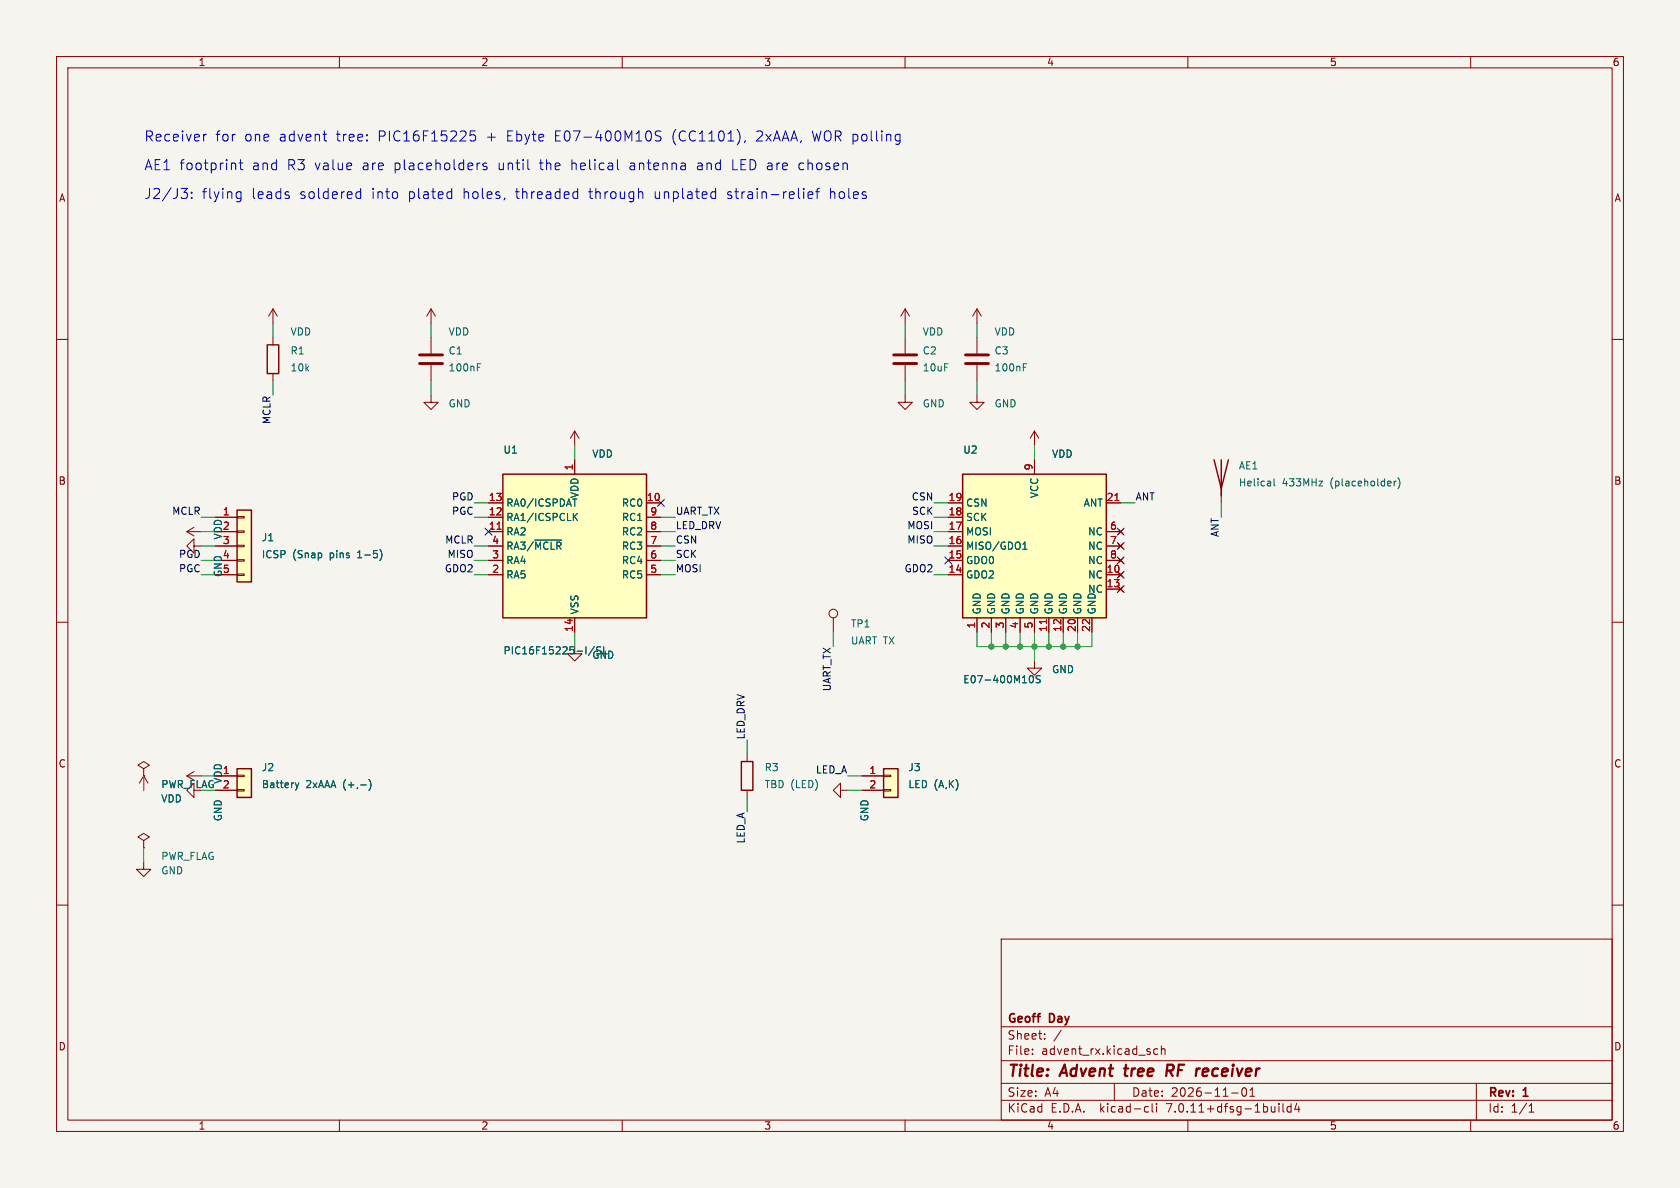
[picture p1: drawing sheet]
<svg xmlns="http://www.w3.org/2000/svg" width="297mm" height="210mm" viewBox="0 0 297 210" stroke-linecap="round" stroke-linejoin="round" font-family="sans-serif">
<path d="M0 0h297v210h-297z" fill="#f5f4ef" stroke="#f5f4ef" stroke-width=".18"/>
<g fill="none" stroke="#840000" stroke-width=".18">
<path d="M10 10h277v190h-277zM12 12h273v186h-273zM60 10v2M110 10v2M160 10v2M210 10v2M260 10v2M10 60h2M48.3 54.6l-.8 1.3M48.3 54.6v2.6M48.3 59.7v1.3M48.3 54.6l.7 1.3"/>
<path d="M76.2 54.6l-.8 1.3M76.2 54.6v2.6M76.2 59.7v2.8M76.2 54.6l.8 1.3M160 54.6v2.6M160 59.7v2.8M160 54.6l-.7 1.3M160 54.6l.8 1.3M172.7 54.6v2.6M172.7 59.7v2.8M172.7 54.6l-.7 1.3M172.7 54.6l.8 1.3"/>
<path d="M285 60h2M48.3 66v1.3M76.2 69.9v1.2h1.3l-1.3 1.3-1.3-1.3h1.3M76.2 64.5v2.8M101.6 76.2v2.5M101.6 76.2l-.8 1.3M101.6 76.2l.8 1.3M160 69.9v1.2h1.3l-1.3 1.3-1.3-1.3h1.3M160 64.5v2.8M172.7 69.9v1.2h1.3l-1.3 1.3-1.3-1.3h1.3M172.7 64.5v2.8M182.9 76.2v2.5"/>
<path d="M182.9 76.2l-.8 1.3M182.9 76.2l.7 1.3M33 94h2.6M33 94l1.3 .7M34.3 96.5v-1.2l-1.3 1.2 1.3 1.3v-1.3h1.3M34.3 93.2l-1.3 .8M38.1 99.1h3.8M38.1 96.5h3.8M38.1 94h3.8M38.1 91.4h3.8M41.9 98.9h1.3v.3h-1.3zM41.9 96.4h1.3v.2h-1.3z"/>
<path d="M41.9 93.9h1.3v.2h-1.3zM41.9 91.3h1.3v.3h-1.3zM86.4 99.1h2.5M86.4 96.5h2.5M86.4 94h2.5M86.4 91.4h2.5M86.4 88.9h2.5M101.6 81.3v2.5M114.3 99.1h2.5M114.3 96.5h2.5M114.3 94h2.5M114.3 91.4h2.5"/>
<path d="M114.3 88.9h2.5M167.6 99.1h2.6M167.6 96.5h2.6M167.6 94h2.6M167.6 91.4h2.6M167.6 88.9h2.6M182.9 81.3v2.5M195.6 99.1h2.5M195.6 96.5h2.5M195.6 94h2.5M195.6 88.9h2.5M197.7 93.6l.8 .8"/>
<path d="M197.7 96.1l.8 .8M197.7 98.7l.8 .7M198.5 93.6l-.8 .8M198.5 96.1l-.8 .8M198.5 98.7l-.8 .7M215.9 86.4v2.5M10 110h2M38.1 101.6h3.8M41.9 101.5h1.3v.2h-1.3zM86.4 101.6h2.5M101.6 114.3v1.3h1.3l-1.3 1.2-1.3-1.2h1.3M101.6 109.2v2.6"/>
<path d="M114.3 101.6h2.5M147.3 109.2v2.6M167.6 101.6h2.6M172.7 109.2v2.6M175.3 109.2v2.6M177.8 109.2v2.6M180.3 109.2v2.6M182.9 116.8v1.3h1.2l-1.2 1.3-1.3-1.3h1.3M182.9 109.2v2.6M185.4 109.2v2.6M188 109.2v2.6M190.5 109.2v2.6"/>
<path d="M193 109.2v2.6M195.6 101.6h2.5M195.6 104.1h2.5M197.7 101.2l.8 .8M197.7 103.8l.8 .7M198.5 101.2l-.8 .8M198.5 103.8l-.8 .7M285 110h2M25.4 135.9l1-.6-1-.7-1 .7 1 .6v1.3M25.4 137.2h.1M25.4 137.2l-.8 1.2M25.4 137.2v2.5"/>
<path d="M25.4 137.2l.8 1.2M33 137.2h2.6M33 137.2l1.3 .7M34.3 139.7v-1.3l-1.3 1.3 1.3 1.3v-1.3h1.3M34.3 136.4l-1.3 .8M38.1 137.2h3.8M38.1 139.7h3.8M41.9 139.6h1.3v.2h-1.3zM41.9 137h1.3v.3h-1.3zM132.1 133.4v1.2M132.1 139.7v1.3M148.6 139.7v-1.3l-1.3 1.3 1.3 1.3v-1.3h1.3"/>
<path d="M152.4 137.2h3.8M152.4 139.7h3.8M156.2 139.6h1.3v.2h-1.3zM156.2 137h1.3v.3h-1.3zM10 160h2M25.4 152.4v1.3h1.3l-1.3 1.2-1.3-1.2h1.3M25.4 148.6l1-.6-1-.7-1 .7 1 .6v1.3M25.4 149.9h.1M285 160h2M177 166h108v32h-108zM60 198v2M110 198v2"/>
<path d="M160 198v2M177 194.5h108M177 191.5h108M177 187.5h108M177 181.5h108M182.5 186.3v.1M182.5 185.5v.1M184.7 183.6v.1M184.7 182.8v.1M187.6 182.1l-1.3 2M197 191.5v3M202.6 195.6l.4 .1"/>
<path d="M203 196.5l-.4 .1M203.7 195.1v1.3l.2 .2M204.5 195.1v.1M204.5 195.6v1M204.7 185.5l-.5-.1-.2 .3v.4l.1 .2h.6M205.3 185.5l.2-.1 .4 .1 .1 .9M205.3 184.9v1.5M210 198v2M217.7 193.2h1.2M219.7 192.4l.2-.1a.81 .81 0 0 1 .6 .6 .81 .81 0 0 1-.3 .8l-.2 .1a.81 .81 0 0 1-.3-1.4zM221 193.8h.8M221 192.7l.4-.4v1.5"/>
<path d="M226.1 195.1v.1M226.1 195.6v1M226.8 195.1v1.3l.2 .2M228.2 195.7l-.4-.1-.3 .3v.4l.2 .2h.5M228.2 195.1v1.5M229.2 195l-.3 1.1h.9M229.6 195.6v1M260 198v2M261 191.5v6.5M270.3 196.6h.9M270.3 195.5l.4-.4v1.5"/>
<circle cx="147.3" cy="108.5" r=".76"/>
</g>
<path d="M198.7 188.9h.8M199.1 188.2l-.2 1.7 .2 .3M206.8 189.3l.5 .9M207.2 188.2h-.8l-.2 2M207.2 189.2l-.9 .1M212.8 190.2h.4M213.4 188.9l-.6 .1M213.6 189.4l-1 .1" fill="none" stroke="#840000" stroke-width=".4"/>
<g fill="#ffffc2" stroke="#ffffc2" stroke-width=".18">
<path d="M156.2 135.9h2.5v5.1h-2.5z"/>
<path d="M170.2 83.8h25.4v25.4h-25.4z"/>
<path d="M41.9 135.9h2.5v5.1h-2.5z"/>
<path d="M88.9 83.8h25.4v25.4h-25.4z"/>
<path d="M41.9 90.2h2.5v12.7h-2.5z"/>
</g>
<path d="M47.2 61h2.1v5h-2.1zM41.9 90.2h2.5v12.7h-2.5zM88.9 83.8h25.4v25.4h-25.4zM170.2 83.8h25.4v25.4h-25.4zM214.6 81.3l1.3 5.1 1.3-5.1M215.9 81.3v6.3M41.9 135.9h2.5v5.1h-2.5zM131.1 134.6h2v5.1h-2zM156.2 135.9h2.5v5.1h-2.5z" fill="none" stroke="#840000" stroke-width=".25"/>
<path d="M74.2 64.3h4M74.2 62.7h4M158 64.3h4.1M158 62.7h4.1M170.7 64.3h4.1M170.7 62.7h4.1" fill="none" stroke="#840000" stroke-width=".51"/>
<g fill="none" stroke="#006464" stroke-width=".18">
<path d="M84.4 64.9h.4M84.4 64.3h.6M180.9 64.9h.4M180.9 64.3h.6M67.2 97.1a1.46 1.46 0 0 1 0 2M94.5 95.5h4.8M101.5 91.3l.6 .7M101.6 88.2v1.3M102.1 90.7l-.7 .8M180.8 97.1h.8M180.9 96.1l.3-.3v1.3M225.2 84.6v1.1l.2 .2"/>
<path d="M233.2 85.1h.6l-.6 .8h.6M246.5 85.1v.8M246.8 85.1l-.3 .2M247.1 84.4a1.46 1.46 0 0 1 0 2M105.1 114.3l-1.1 1.6M106.2 114.4h-.6l-.1 .2v.2M106.7 114.3v1.3M182 119.7l.3-.3a.68 .68 0 0 1 .4 .7 .68 .68 0 0 1-.4 .6l-.3-.2M183.9 119.5l-.5-.1-.2 .3 .1 .3 .5 .2v.4l-.1 .1-.5-.1M52.2 138.4l.3 .8M52.5 139.2l-.2 .4M52.8 138.4l-.3 .8"/>
<path d="M63.8 138.8h.9M65.2 137.8a1.46 1.46 0 0 1 0 1.9"/>
</g>
<path d="M87.9 93.6h.7M197.1 88.5h.7M185 109.5v.7" fill="none" stroke="#a90000" stroke-width=".18"/>
<g fill="none" stroke="#0000c2" stroke-width=".18">
<path d="M32 33.3h1.1l-.6 .7a.48 .48 0 0 1 .6 .3v.4l-.1 .3-.7 .1M33.9 34.9v.2M33.9 34v.2M36.5 23.7l-.3 .1-.2 .3M41.4 28.8l.3 .3v.9M42.1 33.9l.5 .1M42.3 28.8h.6M42.5 28.2v1.6l.1 .1 .3 .1M42.6 35l-.5 .1M42.6 33.9v1.4a.48 .48 0 0 1-.6 .4M57.1 23.7h.7M57.6 24.9h.2"/>
<path d="M63.3 33.9l.5 .1M63.8 35l-.5 .1M63.8 33.3v1.8M84 23.1h-.8l-.1 .9 .2-.2 .6 .1 .2 .3-.1 .6-.2 .1h-.5l-.2-.1M84.7 28.8h.2M86 28.9l-.4-.1-.2 .3v.2l.6 .2v.4h-.6M102 33.9l.1 .1M102.1 33.3v1.8M102.1 35l-.1 .1M109.2 29.8l.2 .2M115.1 23.5v1.1M116.9 23.2l-.7-.1-.3 .2-.1 .4a.85 .85 0 0 0 .9 .5l.2 .2-.2 .4h-.9"/>
<path d="M126.3 33.9l.2 .1M126.5 33.3v1.8M126.5 35l-.2 .1M129.6 28.2v1.8h.8M131.8 24.8l-.2 .4M141.6 28.8l-.4 .4v.5l.4 .3M142.8 34.5l.9-.2-.1-.3-.5-.1-.3 .3 .1 .8h.7M144.2 33.9h.7M144.9 33.3l-.4 .1v.2v1.5"/>
</g>
<g fill="none" stroke="#009600" stroke-width=".18">
<path d="M48.3 57.2v2.5M76.2 57.2v2.5M160 57.2v2.5M172.7 57.2v2.5M48.3 67.3v2.6M76.2 67.3v2.6M101.6 78.7v2.6M160 67.3v2.6M172.7 67.3v2.6M182.9 78.7v2.6M35.6 96.5h2.5M35.6 99.1h2.5"/>
<path d="M35.6 91.4h2.5M35.6 94h2.5M83.8 96.5h2.6M83.8 99.1h2.6M83.8 88.9h2.6M83.8 91.4h2.6M116.8 96.5h2.6M116.8 99.1h2.6M116.8 91.4h2.6M116.8 94h2.6M165.1 96.5h2.5M165.1 88.9h2.5"/>
<path d="M165.1 91.4h2.5M165.1 94h2.5M198.1 88.9h2.6M215.9 88.9v2.5M35.6 101.6h2.5M83.8 101.6h2.6M101.6 111.8v2.5M116.8 101.6h2.6M147.3 111.8v2.5M165.1 101.6h2.5M172.7 111.8v2.5h20.3v-2.5M175.3 111.8v2.5"/>
<path d="M177.8 111.8v2.5M180.3 111.8v2.5M182.9 111.8v5M185.4 111.8v2.5M188 111.8v2.5M190.5 111.8v2.5M25.4 137.2v2.5M35.6 137.2h2.5M132.1 130.8v2.6M149.9 137.2h2.5M149.9 139.7h2.5M25.4 149.9v2.5"/>
<path d="M132.1 141v2.5"/>
</g>
<g fill="none" stroke="#000084" stroke-width=".18">
<path d="M85.8 93.4l1.2 1.2M87 93.4l-1.2 1.2M116.2 88.3l1.2 1.2M117.4 88.3l-1.2 1.2M167 98.5l1.2 1.2M168.2 98.5l-1.2 1.2M197.5 93.4l1.2 1.2M197.5 95.9l1.2 1.2M197.5 98.5l1.2 1.2M198.7 93.4l-1.2 1.2M198.7 95.9l-1.2 1.2M198.7 98.5l-1.2 1.2"/>
<path d="M197.5 103.5l1.2 1.2M197.5 101l1.2 1.2M198.7 103.5l-1.2 1.2M198.7 101l-1.2 1.2"/>
</g>
<g fill="#009600" stroke="#009600" stroke-width=".18">
<circle cx="175.3" cy="114.3" r=".46"/>
<circle cx="177.8" cy="114.3" r=".46"/>
<circle cx="180.3" cy="114.3" r=".46"/>
<circle cx="182.9" cy="114.3" r=".46"/>
<circle cx="185.4" cy="114.3" r=".46"/>
<circle cx="188" cy="114.3" r=".46"/>
<circle cx="190.5" cy="114.3" r=".46"/>
</g>
<g font-size="2.8" fill="#840000">
<text x="178" y="190.9">Title:</text>
<text x="187.7" y="190.9">Advent</text>
<text x="199.7" y="190.9">tree</text>
<text x="207.8" y="190.9">RF</text>
<text x="213.9" y="190.9">receiver</text>
</g>
<g font-size="2.5" fill="#0000c2">
<text x="25.4" y="25.2">Receiver</text>
<text x="38" y="25.2">for</text>
<text x="43.2" y="25.2">one</text>
<text x="49.4" y="25.2">advent</text>
<text x="59.6" y="25.2">tree:</text>
<text x="67.1" y="25.2">PIC16F15225</text>
<text x="86.3" y="25.2">+</text>
<text x="90" y="25.2">Ebyte</text>
<text x="98.5" y="25.2">E07-400M10S</text>
<text x="119.4" y="25.2">(CC1101),</text>
<text x="134.4" y="25.2">2xAAA,</text>
<text x="144.4" y="25.2">WOR polling</text>
<text x="25.4" y="30.2">AE1 footprint</text>
<text x="25.4" y="35.3">J2/J3:</text>
<text x="35.7" y="35.3">flying</text>
<text x="44.5" y="35.3">leads</text>
<text x="44.6" y="30.2">and</text>
<text x="50.9" y="30.2">R3</text>
<text x="53.1" y="35.3">soldered</text>
<text x="55.8" y="30.2">value</text>
<text x="64.3" y="30.2">are</text>
<text x="65.9" y="35.3">into</text>
<text x="70" y="30.2">placeholders</text>
<text x="72.4" y="35.3">plated</text>
<text x="82.1" y="35.3">holes,</text>
<text x="88.4" y="30.2">until</text>
<text x="91.6" y="35.3">threaded</text>
<text x="95.9" y="30.2">the</text>
<text x="101.5" y="30.2">helical</text>
<text x="104.6" y="35.3">through</text>
<text x="111.9" y="30.2">antenna</text>
<text x="116.2" y="35.3">unplated</text>
<text x="124" y="30.2">and</text>
<text x="129.2" y="35.3">strain-relief</text>
<text x="130.3" y="30.2">LED are</text>
<text x="142.2" y="30.2">chosen</text>
<text x="147.4" y="35.3">holes</text>
</g>
<g font-size="2.1" fill="#840000">
<text x="178" y="184">Sheet:</text>
<text x="178" y="181.2">Geoff</text>
<text x="185.6" y="181.2">Day</text>
<text x="178" y="186.7">File:</text>
<text x="184.1" y="186.7">advent_rx.kicad_sch</text>
<text x="178" y="196.9">KiCad</text>
<text x="178" y="194.1">Size:</text>
<text x="184.7" y="194.1">A4</text>
<text x="185.7" y="196.9">E.D.A.</text>
<text x="194.6" y="196.9">kicad-cli</text>
<text x="200" y="194.1">Date:</text>
<text x="206.5" y="196.9">7.0.11+dfsg-1build4</text>
<text x="207" y="194.1">2026-11-01</text>
<text x="263" y="194.3">Rev:</text>
<text x="263" y="196.9">Id:</text>
<text x="267.1" y="196.9">1/1</text>
<text x="269.4" y="194.3">1</text>
</g>
<g font-size="1.8" fill="#840000">
<text x="35" y="11.9">1</text>
<text x="85" y="11.9">2</text>
<text x="135" y="11.9">3</text>
<text x="185" y="11.9">4</text>
<text x="235" y="11.9">5</text>
<text x="285" y="11.9">6</text>
<text x="10.3" y="35.9">A</text>
<text x="285.3" y="35.9">A</text>
<text x="10.3" y="85.9">B</text>
<text x="285.3" y="85.9">B</text>
<text x="10.3" y="135.9">C</text>
<text x="285.3" y="135.9">C</text>
<text x="10.3" y="185.9">D</text>
<text x="285.3" y="185.9">D</text>
<text x="35" y="199.9">1</text>
<text x="85" y="199.9">2</text>
<text x="135" y="199.9">3</text>
<text x="185" y="199.9">4</text>
<text x="235" y="199.9">5</text>
<text x="285" y="199.9">6</text>
</g>
<g font-size="1.8" fill="#006464">
<text x="51.3" y="59.5">VDD</text>
<text x="79.2" y="59.5">VDD</text>
<text x="163" y="59.5">VDD</text>
<text x="175.7" y="59.5">VDD</text>
<text x="51.3" y="62.9">R1</text>
<text x="51.3" y="65.9">10k</text>
<text x="79.2" y="62.9">C1</text>
<text x="79.2" y="65.9">100nF</text>
<text x="163" y="62.9">C2</text>
<text x="163" y="65.9">10uF</text>
<text x="175.7" y="62.9">C3</text>
<text x="175.7" y="65.9">100nF</text>
<text x="79.2" y="72.2">GND</text>
<text x="163" y="72.2">GND</text>
<text x="175.7" y="72.2">GND</text>
<text x="88.9" y="80.4">U1</text>
<text x="104.6" y="81.1">VDD</text>
<text x="170.2" y="80.4">U2</text>
<text x="185.9" y="81.1">VDD</text>
<text x="218.9" y="83.2">AE1</text>
<text x="89.4" y="89.8">RA0/ICSPDAT</text>
<text x="102.5" y="88.2" transform="rotate(-90 102.5 88.2)">VDD</text>
<text x="109.8" y="89.8">RC0</text>
<text x="170.7" y="89.8">CSN</text>
<text x="183.7" y="88.2" transform="rotate(-90 183.7 88.2)">VCC</text>
<text x="191.5" y="89.8">ANT</text>
<text x="218.9" y="86.2">Helical</text>
<text x="226.7" y="86.2">433MHz</text>
<text x="235.3" y="86.2">(placeholder)</text>
<text x="39.4" y="95.5" transform="rotate(-90 39.4 95.5)">VDD</text>
<text x="46.2" y="95.9">J1</text>
<text x="89.4" y="94.8">RA2</text>
<text x="89.4" y="92.3">RA1/ICSPCLK</text>
<text x="109.8" y="94.8">RC2</text>
<text x="109.8" y="92.3">RC1</text>
<text x="170.7" y="94.8">MOSI</text>
<text x="170.7" y="92.3">SCK</text>
<text x="192.3" y="94.8">NC</text>
<text x="39.3" y="98.8">4</text>
<text x="39.3" y="101.3">5</text>
<text x="46.2" y="98.9">ICSP</text>
<text x="51.7" y="98.9">(Snap</text>
<text x="58.4" y="98.9">pins</text>
<text x="63.5" y="98.9">1-5)</text>
<text x="89.4" y="99.9">RA4</text>
<text x="89.4" y="97.4">RA3/~{MCLR}</text>
<text x="109.8" y="99.9">RC4</text>
<text x="109.8" y="97.4">RC3</text>
<text x="170.7" y="99.9">GDO0</text>
<text x="170.7" y="97.4">MISO/GDO1</text>
<text x="192.3" y="97.4">NC</text>
<text x="192.3" y="99.9">NC</text>
<text x="39.4" y="102.1" transform="rotate(-90 39.4 102.1)">GND</text>
<text x="89.4" y="102.5">RA5</text>
<text x="109.8" y="102.5">RC5</text>
<text x="170.7" y="102.5">GDO2</text>
<text x="192.3" y="102.5">NC</text>
<text x="192.3" y="105">NC</text>
<text x="102.5" y="108.7" transform="rotate(-90 102.5 108.7)">VSS</text>
<text x="150.3" y="111.1">TP1</text>
<text x="173.6" y="108.7" transform="rotate(-90 173.6 108.7)">GND</text>
<text x="176.1" y="108.7" transform="rotate(-90 176.1 108.7)">GND</text>
<text x="178.7" y="108.7" transform="rotate(-90 178.7 108.7)">GND</text>
<text x="181.2" y="108.7" transform="rotate(-90 181.2 108.7)">GND</text>
<text x="183.7" y="108.7" transform="rotate(-90 183.7 108.7)">GND</text>
<text x="186.3" y="108.7" transform="rotate(-90 186.3 108.7)">GND</text>
<text x="188.8" y="108.7" transform="rotate(-90 188.8 108.7)">GND</text>
<text x="191.4" y="108.7" transform="rotate(-90 191.4 108.7)">GND</text>
<text x="193.9" y="108.7" transform="rotate(-90 193.9 108.7)">GND</text>
<text x="88.9" y="115.9">PIC16F15225-I/SL</text>
<text x="104.6" y="116.7">GND</text>
<text x="150.3" y="114.1">UART TX</text>
<text x="185.9" y="119.2">GND</text>
<text x="170.2" y="121">E07-400M10S</text>
<text x="46.2" y="136.5">J2</text>
<text x="135.1" y="136.5">R3</text>
<text x="160.5" y="136.5">J3</text>
<text x="28.4" y="142.1">VDD</text>
<text x="46.2" y="139.5">Battery</text>
<text x="54.1" y="139.5">2xAAA</text>
<text x="60.7" y="139.5">(+,-)</text>
<text x="135.1" y="139.5">TBD (LED)</text>
<text x="160.5" y="139.5">LED (A,K)</text>
<text x="39.4" y="145.3" transform="rotate(-90 39.4 145.3)">GND</text>
<text x="153.7" y="145.3" transform="rotate(-90 153.7 145.3)">GND</text>
<text x="28.4" y="154.8">GND</text>
<text x="28.4" y="152.2">PWR_FLAG</text>
</g>
<g font-size="1.8" fill="#0f0f0f">
<text x="47.9" y="75.1" transform="rotate(-90 47.9 75.1)">MCLR</text>
<text x="79.8" y="88.6">PGD</text>
<text x="161.1" y="88.6">CSN</text>
<text x="200.7" y="88.6">ANT</text>
<text x="30.3" y="91.1">MCLR</text>
<text x="79.8" y="91.1">PGC</text>
<text x="119.4" y="93.6">LED_DRV</text>
<text x="119.4" y="91.1">UART_TX</text>
<text x="160.3" y="93.6">MOSI</text>
<text x="161.1" y="91.1">SCK</text>
<text x="215.6" y="95" transform="rotate(-90 215.6 95)">ANT</text>
<text x="31.5" y="101.3">PGC</text>
<text x="31.5" y="98.7">PGD</text>
<text x="78.5" y="101.3">GDO2</text>
<text x="78.6" y="96.2">MCLR</text>
<text x="79" y="98.7">MISO</text>
<text x="119.4" y="98.7">SCK</text>
<text x="119.4" y="96.2">CSN</text>
<text x="119.4" y="101.3">MOSI</text>
<text x="159.8" y="101.3">GDO2</text>
<text x="160.3" y="96.2">MISO</text>
<text x="147" y="122.3" transform="rotate(-90 147 122.3)">UART_TX</text>
<text x="131.7" y="130.8" transform="rotate(-90 131.7 130.8)">LED_DRV</text>
<text x="144.2" y="136.8">LED_A</text>
<text x="131.7" y="149.2" transform="rotate(-90 131.7 149.2)">LED_A</text>
</g>
<g font-size="1.8" fill="#a90000">
<text x="101.3" y="83.3" transform="rotate(-90 101.3 83.3)">1</text>
<text x="182.6" y="83.3" transform="rotate(-90 182.6 83.3)">9</text>
<text x="86.3" y="88.6">13</text>
<text x="114.3" y="88.6">10</text>
<text x="167.6" y="88.6">19</text>
<text x="195.5" y="88.6">21</text>
<text x="39.3" y="91.2">1</text>
<text x="39.3" y="93.7">2</text>
<text x="86.3" y="93.7">11</text>
<text x="86.3" y="91.2">12</text>
<text x="114.9" y="93.7">8</text>
<text x="114.9" y="91.2">9</text>
<text x="167.6" y="93.7">17</text>
<text x="167.6" y="91.2">18</text>
<text x="196.1" y="93.7">6</text>
<text x="39.3" y="96.3">3</text>
<text x="86.9" y="101.3">2</text>
<text x="86.9" y="98.8">3</text>
<text x="86.9" y="96.3">4</text>
<text x="114.9" y="101.3">5</text>
<text x="114.9" y="98.8">6</text>
<text x="114.9" y="96.3">7</text>
<text x="167.6" y="101.3">14</text>
<text x="167.6" y="98.8">15</text>
<text x="167.6" y="96.3">16</text>
<text x="195.5" y="101.3">10</text>
<text x="196.1" y="96.3">7</text>
<text x="196.1" y="98.8">8</text>
<text x="195.5" y="103.9">13</text>
<text x="101.3" y="111.8" transform="rotate(-90 101.3 111.8)">14</text>
<text x="172.5" y="111.2" transform="rotate(-90 172.5 111.2)">1</text>
<text x="175" y="111.2" transform="rotate(-90 175 111.2)">2</text>
<text x="177.5" y="111.2" transform="rotate(-90 177.5 111.2)">3</text>
<text x="180.1" y="111.2" transform="rotate(-90 180.1 111.2)">4</text>
<text x="182.6" y="111.2" transform="rotate(-90 182.6 111.2)">5</text>
<text x="185.2" y="111.8" transform="rotate(-90 185.2 111.8)">11</text>
<text x="187.7" y="111.8" transform="rotate(-90 187.7 111.8)">12</text>
<text x="190.2" y="111.8" transform="rotate(-90 190.2 111.8)">20</text>
<text x="192.8" y="111.8" transform="rotate(-90 192.8 111.8)">22</text>
<text x="39.3" y="136.9">1</text>
<text x="153.6" y="136.9">1</text>
<text x="28.4" y="139.5">PWR_FLAG 2</text>
<text x="39.4" y="138.7" transform="rotate(-90 39.4 138.7)">VDD</text>
<text x="153.6" y="139.4">2</text>
</g>
</svg>
